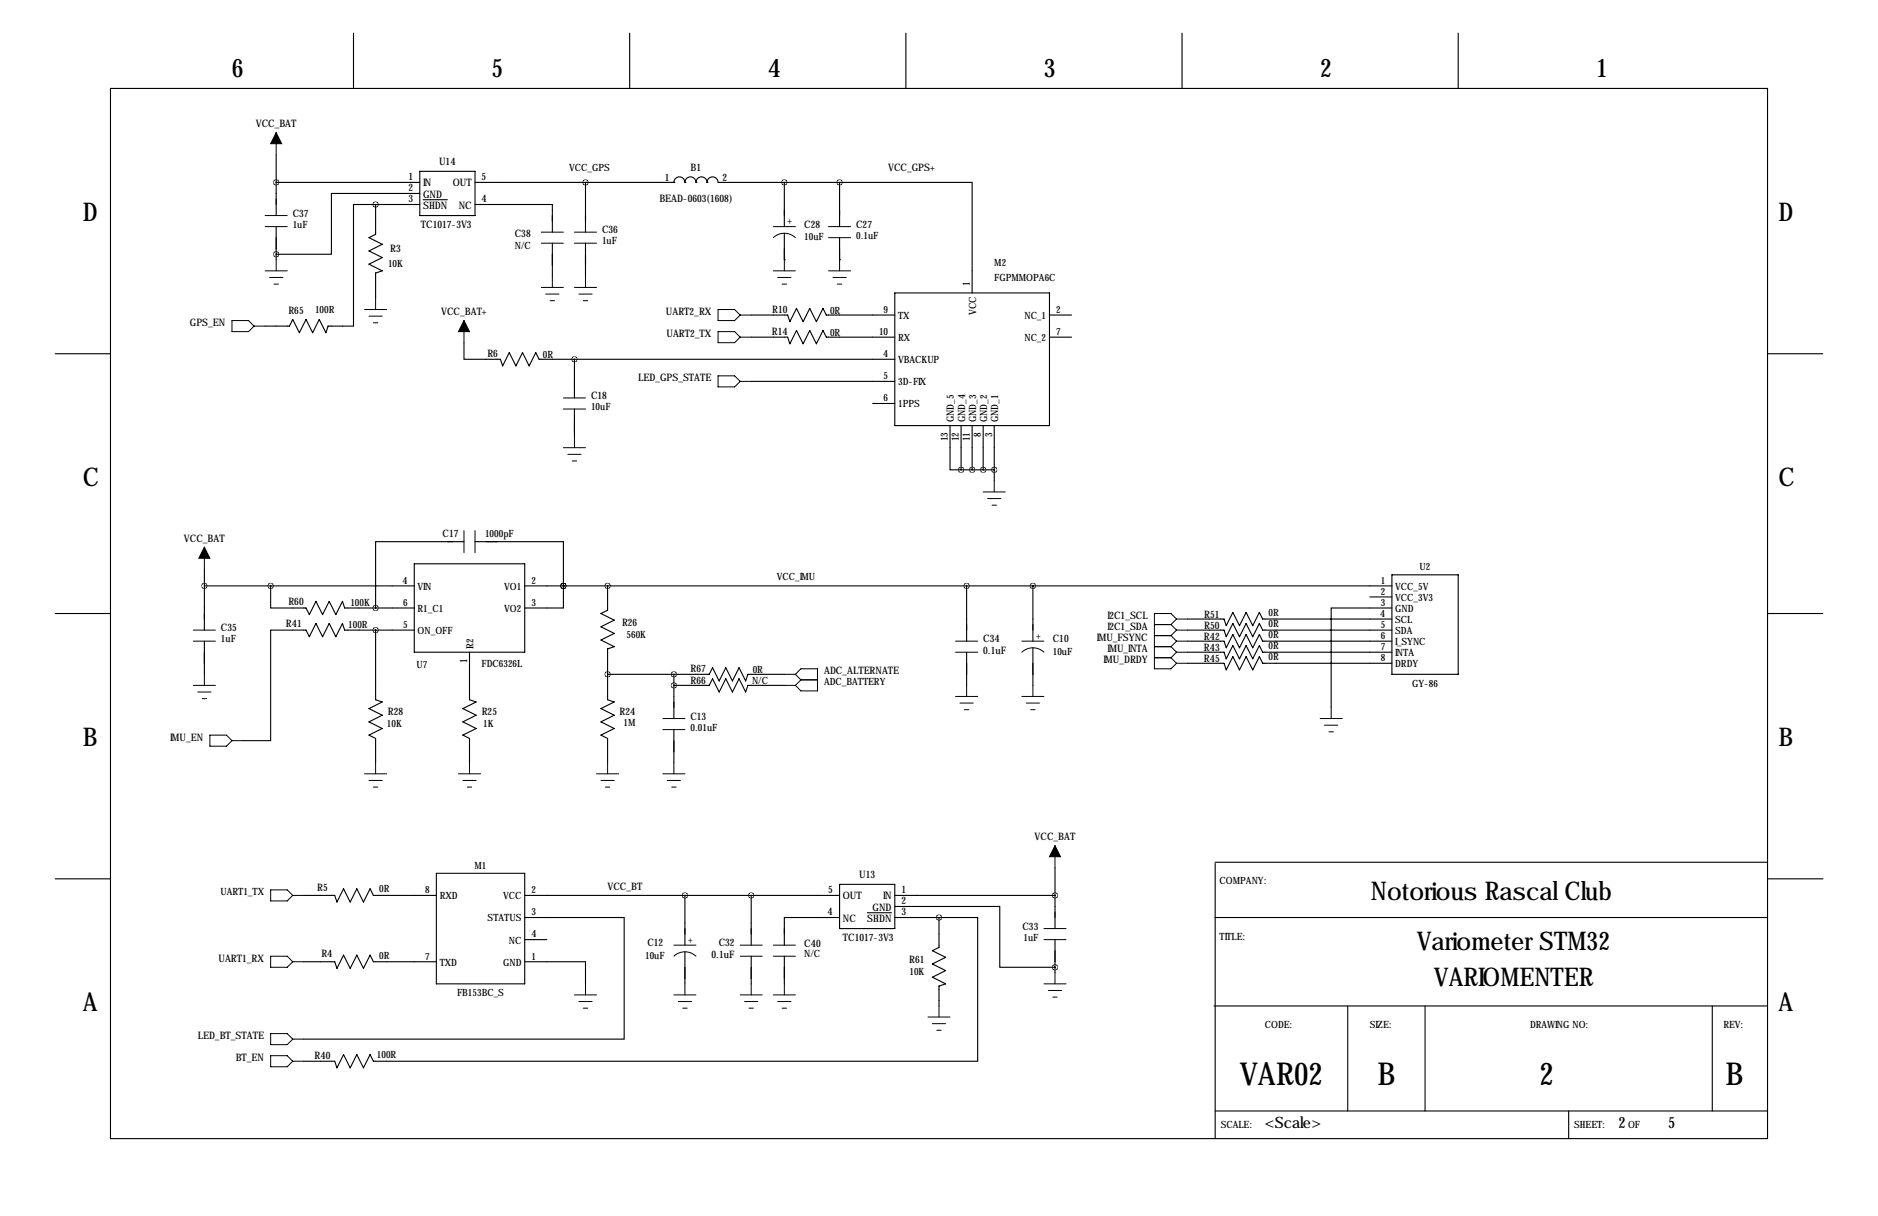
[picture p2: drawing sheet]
<svg xmlns="http://www.w3.org/2000/svg" width="432mm" height="279mm" viewBox="0 0 432 279" stroke-linecap="round" stroke-linejoin="round" font-family="sans-serif">
<g fill="none" stroke="#000" stroke-width=".25">
<path d="M81.3 7.6v12.7M144.8 7.6v12.7M208.3 7.6v12.7M271.8 7.6v12.7M335.3 7.6v12.7M25.4 20.3h381v241.3h-381zM63.5 35.6v13.9M96.5 39.4h12.7v10.1h-12.7zM63.5 41.9h33M63.5 52.1v7.6M86.4 47h-5.1v27.9h-5.9l-.5 1.6-1.5-3.1-1.5 3.1-1.5-3.1-1.6 3.1-1.5-3.1-.8 1.5h-5.5M86.4 47h10.1"/>
<path d="M86.4 47v6.8l-1.6 .8 3.1 1.5-3.1 1.6 3.1 1.5-3.1 1.5 3.1 1.5-1.5 .5v5.9M96.5 44.4h-20.3v14h-12.7M97.3 45.9h5.6M109.2 47h17.8v6.3M109.2 41.9h45.7M127 55.9v7.6M134.6 41.9v11.4M134.6 55.9v7.6M154.9 41.9a1.27 1.27 0 0 1 1.3-1.3 1.27 1.27 0 0 1 1.3 1.3M154.9 41.9h.1M157.5 41.9a1.27 1.27 0 0 1 1.2-1.3 1.27 1.27 0 0 1 1.3 1.3M157.5 41.9h.1"/>
<path d="M160 41.9a1.27 1.27 0 0 1 1.3-1.3 1.27 1.27 0 0 1 1.3 1.3M160 41.9h.1M162.6 41.9a1.27 1.27 0 0 1 1.2-1.3 1.27 1.27 0 0 1 1.3 1.3h27.9M162.6 41.9h.1M180.3 59.7h.1M180.3 41.9v10.2M180.3 53.6v6.1M193 41.9h30.5v25.4M193 59.7h.1M193 41.9v10.2M193 54.6v5.1M106.7 78.7v3.8h8.4l.5 1.6 1.5-3.1 1.5 3.1 1.5-3.1 1.6 3.1 1.5-3.1 .8 1.5h81.7"/>
<path d="M172.7 72.4h8.4l.5 1.5 1.5-3 1.6 3 1.5-3 1.5 3 1.5-3 .8 1.5h15.7M172.7 77.5h8.4l.5 1.5 1.5-3.1 1.6 3.1 1.5-3.1 1.5 3.1 1.5-3.1 .8 1.6h15.7M205.7 67.3h35.6v30.5h-35.6zM241.3 72.4h5.1M241.3 77.5h5.1M12.7 81.3h12.7M132.1 82.5v8.9M132.1 94v6.3M172.7 87.6h33M200.7 92.7h5M218.4 97.8v10.1h2.6M221 97.8v10.1"/>
<path d="M223.5 97.8v10.1M226.1 97.8v10.1M228.6 97.8v12.7M406.4 81.3h12.7M221 107.9h7.6M47 134.6h48.2M47 130.8v14M62.2 134.6v5.1h8.2l.7 1.5 1.5-3 1.6 3 1.5-3 1.5 3 1.5-3 .5 1.5h16M95.2 129.5h25.4v20.4h-25.4zM106.7 124.5h-20.3v15.2M109.2 124.5h20.3v10.1M120.6 134.6h199.4"/>
<path d="M129.5 134.6v5.1h-8.9M129.5 134.6h.1M139.7 134.6v5.6l-1.5 .8 3 1.5-3 1.5 3 1.5-3 1.6 3 1.5-1.5 .5v11.7l1.5 .5-3 1.5 3 1.5-3 1.6 3 1.5-3 1.5 1.5 .8v5.6M222.2 134.6v12.7M237.5 134.6v12.7M315 137.2h5M320 139.7h-13.9v22.9M320 132.1h15.3v22.8h-15.3zM12.7 141h12.7M47 147.3v7.6M86.4 144.8v16l1.5 .5-3.1 1.5 3.1 1.5-3.1 1.6 3.1 1.5-3.1 1.5 1.6 .8v5.6M95.2 144.8h-16l-.5-1.5-1.5 3-1.5-3-1.5 3-1.6-3-1.5 3-.7-1.5h-8.2v25.4h-6.3"/>
<path d="M107.9 149.9v10.9l1.6 .5-3.1 1.5 3.1 1.5-3.1 1.6 3.1 1.5-3.1 1.5 1.5 .8v5.6M139.7 154.9h23.4l.7-1.5 1.6 3.1 1.5-3.1 1.5 3.1 1.5-3.1 1.5 3.1 .6-1.6h8.3M154.9 154.9v10.2M154.9 157.5h8.2l.7-1.5 1.6 3 1.5-3 1.5 3 1.5-3 1.5 3 .6-1.5h8.3M222.2 149.9v7.6M237.5 148.8v8.7M273 142.2h8.4l.5 1.6 1.6-3.1 1.5 3.1 1.5-3.1 1.5 3.1 1.6-3.1 .7 1.5h29.7M273 144.8h8.4l.5 1.5 1.6-3 1.5 3 1.5-3 1.5 3 1.6-3 .7 1.5h29.7M273 147.3h8.4l.5 1.5 1.6-3 1.5 3 1.5-3 1.5 3 1.6-3 .7 1.5h29.7M273 149.9h8.4l.5 1.5 1.6-3.1 1.5 3.1 1.5-3.1 1.5 3.1 1.6-3.1 .7 1.6h29.7M273 152.4h8.4l.5 1.5 1.6-3 1.5 3 1.5-3 1.5 3 1.6-3 .7 1.5h29.7M406.4 141h12.7"/>
<path d="M154.9 167.6v7.7M242.6 199.4v14M279.4 198.4v63.2M279.4 198.1h127M12.7 201.9h12.7M69.8 205.7h7.2l.5 1.6 1.5-3.1 1.5 3.1 1.5-3.1 1.6 3.1 1.5-3.1 .8 1.5h14.4M100.3 200.7h20.3v25.4h-20.3zM120.6 210.8h22.9v28h-73.7M120.6 205.7h72.4M120.6 215.9h5.1M157.5 205.7v11.5M157.5 218.7v7.4"/>
<path d="M172.7 205.7v11.5M172.7 219.7v6.4M180.3 219.7v6.4M193 210.8h-12.7v6.4M193 203.2h12.7v10.2h-12.7zM199.4 209.7h5.6M205.7 208.3h24.2v13.9h12.7M205.7 210.8h10.2M205.7 205.7h36.9M215.9 210.8h8.9v33h-138.9l-.8-1.5-1.5 3.1-1.6-3.1-1.5 3.1-1.5-3.1-1.5 3.1-.5-1.6h-7.2M215.9 210.8v6.9l-1.5 .7 3 1.6-3 1.5 3 1.5-3 1.5 3 1.6-1.5 .5v4.5M242.6 215.9v7.6"/>
<path d="M279.4 210.8h127M406.5 201.9h12.7M69.8 221h7.2l.5 1.5 1.5-3 1.5 3 1.5-3 1.6 3 1.5-3 .8 1.5h14.4M120.6 221h14v5.1M279.1 231.1h127.3M309.9 231.1v24.2M327.7 231.1v24.2M393.7 231.1v24.2M279.4 255.3h127M360.7 255.3v6.3"/>
</g>
<g fill="none" stroke="#000" stroke-width=".23">
<path d="M63.5 30.5v5.1M61 52.1h5M61 49.5h5M63.5 59.7v2.5M124.5 53.3h5M124.5 55.9h5M132.1 53.3h5.1M132.1 55.9h5.1M177.8 52.1h5.1M177.8 54.6a3.7 3.7 0 0 1 5.1 0M180.3 59.7v2.5M190.5 52.1h5.1"/>
<path d="M190.5 54.6h5.1M193 59.7v2.5M53.3 73.7h3.8l1.3 1.2-1.3 1.3h-3.8zM58.4 74.9h2.6M61 62.2h5M62 63.8h3M63 65.3h1M83.8 71.1h5.1M84.8 72.6h3.1M85.9 74.2h1M86.4 68.6v2.5M106.7 73.7v5"/>
<path d="M124.5 66h5M125.5 67.6h3M126.5 69.1h1M127 63.5v2.5M132.1 66h5.1M133.1 67.6h3M134.1 69.1h1M134.6 63.5v2.5M165.1 71.1h3.8l1.3 1.3-1.3 1.3h-3.8zM165.1 76.2h3.8l1.3 1.3-1.3 1.2h-3.8zM170.2 72.4h2.5M170.2 77.5h2.5"/>
<path d="M177.8 62.2h5.1M178.8 63.8h3.1M179.8 65.3h1M190.5 62.2h5.1M191.5 63.8h3.1M192.5 65.3h1M129.5 91.4h5.1M129.5 94h5.1M165.1 86.4h3.8l1.3 1.2-1.3 1.3h-3.8zM170.2 87.6h2.5M129.5 102.9h5.1M130.6 104.4h3"/>
<path d="M131.6 105.9h1M132.1 100.3v2.6M226.1 113h5M227.1 114.6h3M228.1 116.1h1M228.6 110.5v2.5M47 125.7v5.1M106.7 121.9v5.1M109.2 121.9v5.1M44.4 147.3h5.1M44.4 144.8h5.1M44.4 157.5h5.1"/>
<path d="M45.5 159h3M47 154.9v2.6M180.3 157.5h2.6M180.3 154.9h2.6M182.9 154.9l1.2-1.2h3.9v5.1h-3.9l-1.2-1.3M182.9 154.9l1.2 1.3M184.1 156.2h3.9M184.1 156.2l-1.2 1.3M219.7 147.3h5.1M219.7 149.9h5.1M222.2 157.5v2.5M234.9 147.3h5.1"/>
<path d="M235 149.8a3.7 3.7 0 0 1 5 .1M237.5 157.5v2.5M265.4 143.5h3.8M265.4 146h3.8M265.4 148.6h3.8M265.4 151.1h3.8M269.2 143.5l1.3 1.3M269.2 146l1.3 1.3M269.2 148.6l1.3 1.3M269.2 151.1l1.3 1.3M270.5 147.3h2.5M270.5 149.9h2.5"/>
<path d="M270.5 144.8h2.5M270.5 142.2h2.5M270.5 142.2l-1.3 1.3M270.5 142.2l-1.3-1.2h-3.8v12.7h3.8l1.3-1.3M270.5 144.8l-1.3 1.2M270.5 147.3l-1.3 1.3M270.5 149.9l-1.3 1.2M270.5 152.4h2.5M46.5 160.5h1M48.3 168.9h3.8l1.2 1.3-1.2 1.2h-3.8zM53.3 170.2h2.6M83.8 177.8h5.1"/>
<path d="M84.8 179.3h3.1M86.4 175.3v2.5M105.4 177.8h5.1M106.4 179.3h3.1M107.9 175.3v2.5M137.2 177.8h5M138.2 179.3h3M139.7 175.3v2.5M152.4 165.1h5.1M152.4 167.6h5.1M152.4 177.8h5.1M153.4 179.3h3.1"/>
<path d="M154.9 175.3v2.5M219.7 160h5.1M220.7 161.5h3.1M221.7 163.1h1.1M234.9 160h5.1M236 161.5h3M237 163.1h1M303.5 165.1h5.1M304.5 166.6h3.1M305.6 168.1h1M306.1 162.6v2.5M85.9 180.8h1"/>
<path d="M107.4 180.8h1.1M139.2 180.8h1M154.4 180.8h1M242.6 194.3v5.1M62.2 219.7h3.8l1.3 1.3-1.3 1.2h-3.8zM62.2 204.5h3.8l1.3 1.2-1.3 1.3h-3.8zM67.3 205.7h2.5M154.9 217.2h5.1M155 219.7a3.7 3.7 0 0 1 5 0M170.2 217.2h5.1M170.2 219.7h5.1M177.8 217.2h5.1"/>
<path d="M177.8 219.7h5.1M240 213.4h5.1M240 215.9h5.1M62.2 237.5h3.8l1.3 1.3-1.3 1.2h-3.8zM67.3 238.8h2.5M67.3 221h2.5M132.1 228.6h5.1M133.1 230.1h3M134.1 231.6h1M134.6 226.1v2.5M154.9 228.6h5.1M156 230.1h3"/>
<path d="M157 231.6h1M157.5 226.1v2.5M170.2 228.6h5.1M171.2 230.1h3M172.2 231.6h1M172.7 226.1v2.5M177.8 228.6h5.1M178.8 230.1h3.1M179.8 231.6h1M180.3 226.1v2.5M213.4 233.7h5M214.4 235.2h3"/>
<path d="M215.4 236.7h1M215.9 231.1v2.6M240 226.1h5.1M241 227.6h3.1M242.1 229.1h1M242.6 223.5v2.6M62.2 242.6h3.8l1.3 1.2-1.3 1.3h-3.8zM67.3 243.8h2.5"/>
</g>
<path d="M63.5 30.5l1.3 2.5h-2.6zM106.7 73.7l1.2 2.5h-2.5zM47 125.7l1.3 2.6h-2.6zM242.6 194.3l1.2 2.5h-2.5z" fill="#000" stroke="#000" stroke-width=".23"/>
<path d="M220.9 108a.05 .05 0 0 0 .1 0 .05 .05 0 0 0-.1 0zM223.5 108a.05 .05 0 0 0 .1 0 .05 .05 0 0 0-.1 0zM226 108a.05 .05 0 0 0 .1 0 .05 .05 0 0 0-.1 0zM180.3 41.9a.05 .05 0 0 0 .1 0 .05 .05 0 0 0-.1 0zM193 41.9a.05 .05 0 0 0 .1 0 .05 .05 0 0 0-.1 0zM242.5 205.7a.05 .05 0 0 0 .1 0 .05 .05 0 0 0-.1 0zM242.5 222.3a.05 .05 0 0 0 .1 0 .05 .05 0 0 0-.1 0zM86.3 47a.05 .05 0 0 0 .1 0 .05 .05 0 0 0-.1 0zM134.6 41.9a.05 .05 0 0 0 .1 0 .05 .05 0 0 0-.1 0zM172.7 205.7a.05 .05 0 0 0 .1 0 .05 .05 0 0 0-.1 0zM157.4 205.7a.05 .05 0 0 0 .1 0 .05 .05 0 0 0-.1 0zM132 82.6a.05 .05 0 0 0 .1 0 .05 .05 0 0 0-.1 0zM154.9 157.5a.05 .05 0 0 0 .1 0 .05 .05 0 0 0-.1 0zM154.9 154.9a.05 .05 0 0 0 .1 0 .05 .05 0 0 0-.1 0zM237.4 134.6a.05 .05 0 0 0 .1 0 .05 .05 0 0 0-.1 0zM222.2 134.6a.05 .05 0 0 0 .1 0 .05 .05 0 0 0-.1 0zM46.9 134.6a.05 .05 0 0 0 .1 0 .05 .05 0 0 0-.1 0zM62.2 134.6a.05 .05 0 0 0 .1 0 .05 .05 0 0 0-.1 0zM129.5 134.6a.05 .05 0 0 0 .1 0 .05 .05 0 0 0-.1 0zM129.5 134.6a.05 .05 0 0 0 .1 0 .05 .05 0 0 0-.1 0zM86.3 139.7a.05 .05 0 0 0 .1 0 .05 .05 0 0 0-.1 0zM86.3 144.8a.05 .05 0 0 0 .1 0 .05 .05 0 0 0-.1 0z" fill="#000" stroke="#000" stroke-width="1.3"/>
<g font-size="7.3">
<text x="285.1" y="249.2">VAR02</text>
<text x="316.7" y="249.2">B</text>
<text x="353.9" y="249.2">2</text>
<text x="396.7" y="249.2">B</text>
</g>
<g font-size="5.9">
<text x="53.3" y="17.8">6</text>
<text x="113" y="17.8">5</text>
<text x="176.5" y="17.8">4</text>
<text x="240" y="17.8">3</text>
<text x="303.5" y="17.8">2</text>
<text x="367" y="17.8">1</text>
<text x="19" y="50.8">D</text>
<text x="408.9" y="50.8">D</text>
<text x="19" y="111.8">C</text>
<text x="408.9" y="111.8">C</text>
<text x="19" y="171.4">B</text>
<text x="408.9" y="171.4">B</text>
<text x="315.2" y="206.8">Notorious Rascal Club</text>
<text x="325.7" y="218.2">Variometer STM32</text>
<text x="329.7" y="226.6">VARIOMENTER</text>
<text x="19" y="232.4">A</text>
<text x="408.9" y="232.4">A</text>
</g>
<g font-size="3.6">
<text x="290.8" y="259.2">&lt;Scale&gt;</text>
<text x="372.1" y="259.2">2</text>
<text x="383.5" y="259.2">5</text>
</g>
<g font-size="2.4">
<text x="58.8" y="29.2">VCC_BAT</text>
<text x="93.9" y="41.4">1</text>
<text x="101" y="37.8">U14</text>
<text x="110.7" y="41.4">5</text>
<text x="152.8" y="41.7">1</text>
<text x="158.8" y="39.4">B1</text>
<text x="166.1" y="41.7">2</text>
<text x="204.2" y="39.4">VCC_GPS+</text>
<text x="93.9" y="43.9">2</text>
<text x="93.9" y="46.5">3</text>
<text x="97.3" y="42.8">IN</text>
<text x="97.3" y="45.4">GND</text>
<text x="97.3" y="47.9">SHDN</text>
<text x="104.1" y="42.8">OUT</text>
<text x="105.5" y="47.9">NC</text>
<text x="110.7" y="46.5">4</text>
<text x="151.6" y="46.3">BEAD-0603(1608)</text>
<text x="67.3" y="49.8">C37</text>
<text x="96.8" y="52.4">TC1017-3V3</text>
<text x="138.4" y="53.6">C36</text>
<text x="184.9" y="52.3">C28</text>
<text x="196.8" y="52.3">C27</text>
<text x="89.7" y="57.9">R3</text>
<text x="118.4" y="54.4">C38</text>
<text x="177.6" y="71.9">R10</text>
<text x="43.7" y="74.9">GPS_EN</text>
<text x="66.3" y="72.1">R65</text>
<text x="101.5" y="72.4">VCC_BAT+</text>
<text x="153.1" y="72.4">UART2_RX</text>
<text x="153.3" y="77.5">UART2_TX</text>
<text x="177.5" y="77">R14</text>
<text x="112.1" y="82">R6</text>
<text x="146.7" y="87.6">LED_GPS_STATE</text>
<text x="135.9" y="91.7">C18</text>
<text x="42.3" y="124.5">VCC_BAT</text>
<text x="101.7" y="123.3">C17</text>
<text x="66.3" y="139">R60</text>
<text x="143" y="143.8">R26</text>
<text x="254.7" y="142.2">I2C1_SCL</text>
<text x="276.9" y="142">R51</text>
<text x="50.8" y="145">C35</text>
<text x="65.7" y="144.1">R41</text>
<text x="226.1" y="147.6">C34</text>
<text x="242.1" y="147.6">C10</text>
<text x="252.2" y="147.3">IMU_FSYNC</text>
<text x="254.7" y="149.9">IMU_INTA</text>
<text x="254.7" y="144.8">I2C1_SDA</text>
<text x="276.8" y="147.1">R42</text>
<text x="276.8" y="149.6">R43</text>
<text x="276.9" y="144.5">R50</text>
<text x="158.8" y="154.4">R67</text>
<text x="189.5" y="154.9">ADC_ALTERNATE</text>
<text x="226.1" y="150.2">0.1uF</text>
<text x="253.7" y="152.4">IMU_DRDY</text>
<text x="276.8" y="152.1">R45</text>
<text x="158.8" y="157.2">R66</text>
<text x="89.2" y="164.2">R28</text>
<text x="110.8" y="164.2">R25</text>
<text x="142.4" y="164.2">R24</text>
<text x="158.7" y="165.4">C13</text>
<text x="39.1" y="170.2">IMU_EN</text>
<text x="237.9" y="193">VCC_BAT</text>
<text x="197.6" y="201.7">U13</text>
<text x="72.9" y="204.7">R5</text>
<text x="139.7" y="204.5">VCC_BT</text>
<text x="190.4" y="205.2">5</text>
<text x="193.8" y="206.7">OUT</text>
<text x="200.6" y="209.2">GND</text>
<text x="203.1" y="206.7">IN</text>
<text x="207.3" y="205.2">1</text>
<text x="207.3" y="207.8">2</text>
<text x="190.3" y="210.3">4</text>
<text x="193.8" y="211.8">NC</text>
<text x="199.4" y="211.8">SHDN</text>
<text x="207.3" y="210.3">3</text>
<text x="235.1" y="213.6">C33</text>
<text x="50.2" y="221">UART1_RX</text>
<text x="73.9" y="220">R4</text>
<text x="148.8" y="217.4">C12</text>
<text x="163.6" y="220.1">0.1uF</text>
<text x="165.2" y="217.4">C32</text>
<text x="184.9" y="217.7">C40</text>
<text x="193.8" y="216.2">TC1017-3V3</text>
<text x="209.1" y="221.2">R61</text>
<text x="45.5" y="238.8">LED_BT_STATE</text>
<text x="54.2" y="243.8">BT_EN</text>
<text x="72.3" y="243.3">R40</text>
</g>
<g font-size="2.3">
<text x="130.9" y="39.4">VCC_GPS</text>
<text x="67.3" y="52.4">1uF</text>
<text x="181.1" y="51.6">+</text>
<text x="118.4" y="57.2">N/C</text>
<text x="138.4" y="56.2">1uF</text>
<text x="184.9" y="55.1">10uF</text>
<text x="196.8" y="54.9">0.1uF</text>
<text x="89.2" y="61.2">10K</text>
<text x="223" y="65.8" transform="rotate(-90 223 65.8)">1</text>
<text x="228.6" y="61.2">M2</text>
<text x="228.6" y="64.5">FGPMMOPA6C</text>
<text x="72.4" y="71.9">100R</text>
<text x="203.2" y="71.9">9</text>
<text x="242.8" y="71.9">2</text>
<text x="190.8" y="72.2">0R</text>
<text x="190.8" y="77.2">0R</text>
<text x="202.1" y="77">10</text>
<text x="206.5" y="73.3">TX</text>
<text x="224.4" y="72.3" transform="rotate(-90 224.4 72.3)">VCC</text>
<text x="235.5" y="73.3">NC_1</text>
<text x="242.8" y="77">7</text>
<text x="124.8" y="82.3">0R</text>
<text x="203" y="82">4</text>
<text x="206.5" y="83.5">VBACKUP</text>
<text x="206.5" y="78.4">RX</text>
<text x="235.5" y="78.4">NC_2</text>
<text x="203.2" y="87.1">5</text>
<text x="206.5" y="88.5">3D-FIX</text>
<text x="135.9" y="94.3">10uF</text>
<text x="203.2" y="92.2">6</text>
<text x="206.5" y="93.6">1PPS</text>
<text x="217.9" y="101.4" transform="rotate(-90 217.9 101.4)">13</text>
<text x="219.3" y="97" transform="rotate(-90 219.3 97)">GND_5</text>
<text x="220.5" y="101.4" transform="rotate(-90 220.5 101.4)">12</text>
<text x="221.9" y="97" transform="rotate(-90 221.9 97)">GND_4</text>
<text x="223" y="101.4" transform="rotate(-90 223 101.4)">11</text>
<text x="224.4" y="97" transform="rotate(-90 224.4 97)">GND_3</text>
<text x="225.6" y="100.4" transform="rotate(-90 225.6 100.4)">8</text>
<text x="227" y="97" transform="rotate(-90 227 97)">GND_2</text>
<text x="228.1" y="100.4" transform="rotate(-90 228.1 100.4)">3</text>
<text x="229.5" y="97" transform="rotate(-90 229.5 97)">GND_1</text>
<text x="111.5" y="123.4">1000pF</text>
<text x="326.4" y="131.1">U2</text>
<text x="92.5" y="134.1">4</text>
<text x="96" y="135.5">VIN</text>
<text x="115.9" y="135.5">VO1</text>
<text x="122.2" y="134.1">2</text>
<text x="178.6" y="133.3">VCC_IMU</text>
<text x="317.5" y="134.1">1</text>
<text x="317.5" y="136.7">2</text>
<text x="320.8" y="135.5">VCC_5V</text>
<text x="80.6" y="139.2">100K</text>
<text x="92.7" y="139.2">6</text>
<text x="96" y="140.6">R1_C1</text>
<text x="115.9" y="140.6">VO2</text>
<text x="122.2" y="139.2">3</text>
<text x="291.7" y="141.5">0R</text>
<text x="317.3" y="141.7">4</text>
<text x="317.5" y="139.2">3</text>
<text x="320.8" y="138.1">VCC_3V3</text>
<text x="320.8" y="140.6">GND</text>
<text x="320.8" y="143.1">SCL</text>
<text x="50.8" y="147.6">1uF</text>
<text x="80.1" y="144.3">100R</text>
<text x="92.7" y="144.3">5</text>
<text x="96" y="145.7">ON_OFF</text>
<text x="108.9" y="149.1" transform="rotate(-90 108.9 149.1)">R2</text>
<text x="144.1" y="146.6">560K</text>
<text x="238.3" y="146.8">+</text>
<text x="291.7" y="144">0R</text>
<text x="291.7" y="146.6">0R</text>
<text x="291.7" y="149.1">0R</text>
<text x="317.5" y="144.3">5</text>
<text x="317.5" y="146.8">6</text>
<text x="317.5" y="149.4">7</text>
<text x="320.8" y="145.7">SDA</text>
<text x="320.8" y="148.2">I_SYNC</text>
<text x="95.8" y="153.4">U7</text>
<text x="107.4" y="152.4" transform="rotate(-90 107.4 152.4)">1</text>
<text x="110.7" y="153.2">FDC6326L</text>
<text x="173.1" y="154.7">0R</text>
<text x="242.1" y="150.4">10uF</text>
<text x="291.7" y="151.7">0R</text>
<text x="317.5" y="151.9">8</text>
<text x="320.8" y="150.8">INTA</text>
<text x="320.8" y="153.3">DRDY</text>
<text x="172.9" y="157.3">N/C</text>
<text x="189.5" y="157.5">ADC_BATTERY</text>
<text x="324.7" y="157.8">GY-86</text>
<text x="89" y="167.1">10K</text>
<text x="111.1" y="167.1">1K</text>
<text x="143.4" y="166.9">1M</text>
<text x="158.7" y="167.9">0.01uF</text>
<text x="109.1" y="199.6">M1</text>
<text x="280.4" y="203.2">COMPANY:</text>
<text x="50.7" y="205.7">UART1_TX</text>
<text x="87.2" y="205">0R</text>
<text x="97.8" y="205.2">8</text>
<text x="101.1" y="206.6">RXD</text>
<text x="115.7" y="206.6">VCC</text>
<text x="122.2" y="205.2">2</text>
<text x="112.1" y="211.7">STATUS</text>
<text x="122.2" y="210.3">3</text>
<text x="122.2" y="215.4">4</text>
<text x="280.4" y="215.9">TITLE:</text>
<text x="87.2" y="220.2">0R</text>
<text x="97.8" y="220.5">7</text>
<text x="101.1" y="221.9">TXD</text>
<text x="115.7" y="221.9">GND</text>
<text x="117" y="216.8">NC</text>
<text x="122.2" y="220.5">1</text>
<text x="148.3" y="220.2">10uF</text>
<text x="158.2" y="216.7">+</text>
<text x="184.9" y="220">N/C</text>
<text x="235.3" y="216.2">1uF</text>
<text x="209.1" y="224.1">10K</text>
<text x="105.1" y="228.9">FB153BC_S</text>
<text x="290.8" y="236.2">CODE:</text>
<text x="315" y="236.2">SIZE:</text>
<text x="351.8" y="236.2">DRAWING NO:</text>
<text x="396.2" y="236.2">REV:</text>
<text x="86.7" y="243.1">100R</text>
<text x="280.7" y="259.1">SCALE:</text>
<text x="361.9" y="259.1">SHEET:</text>
<text x="374.3" y="259.1">OF</text>
</g>
</svg>
